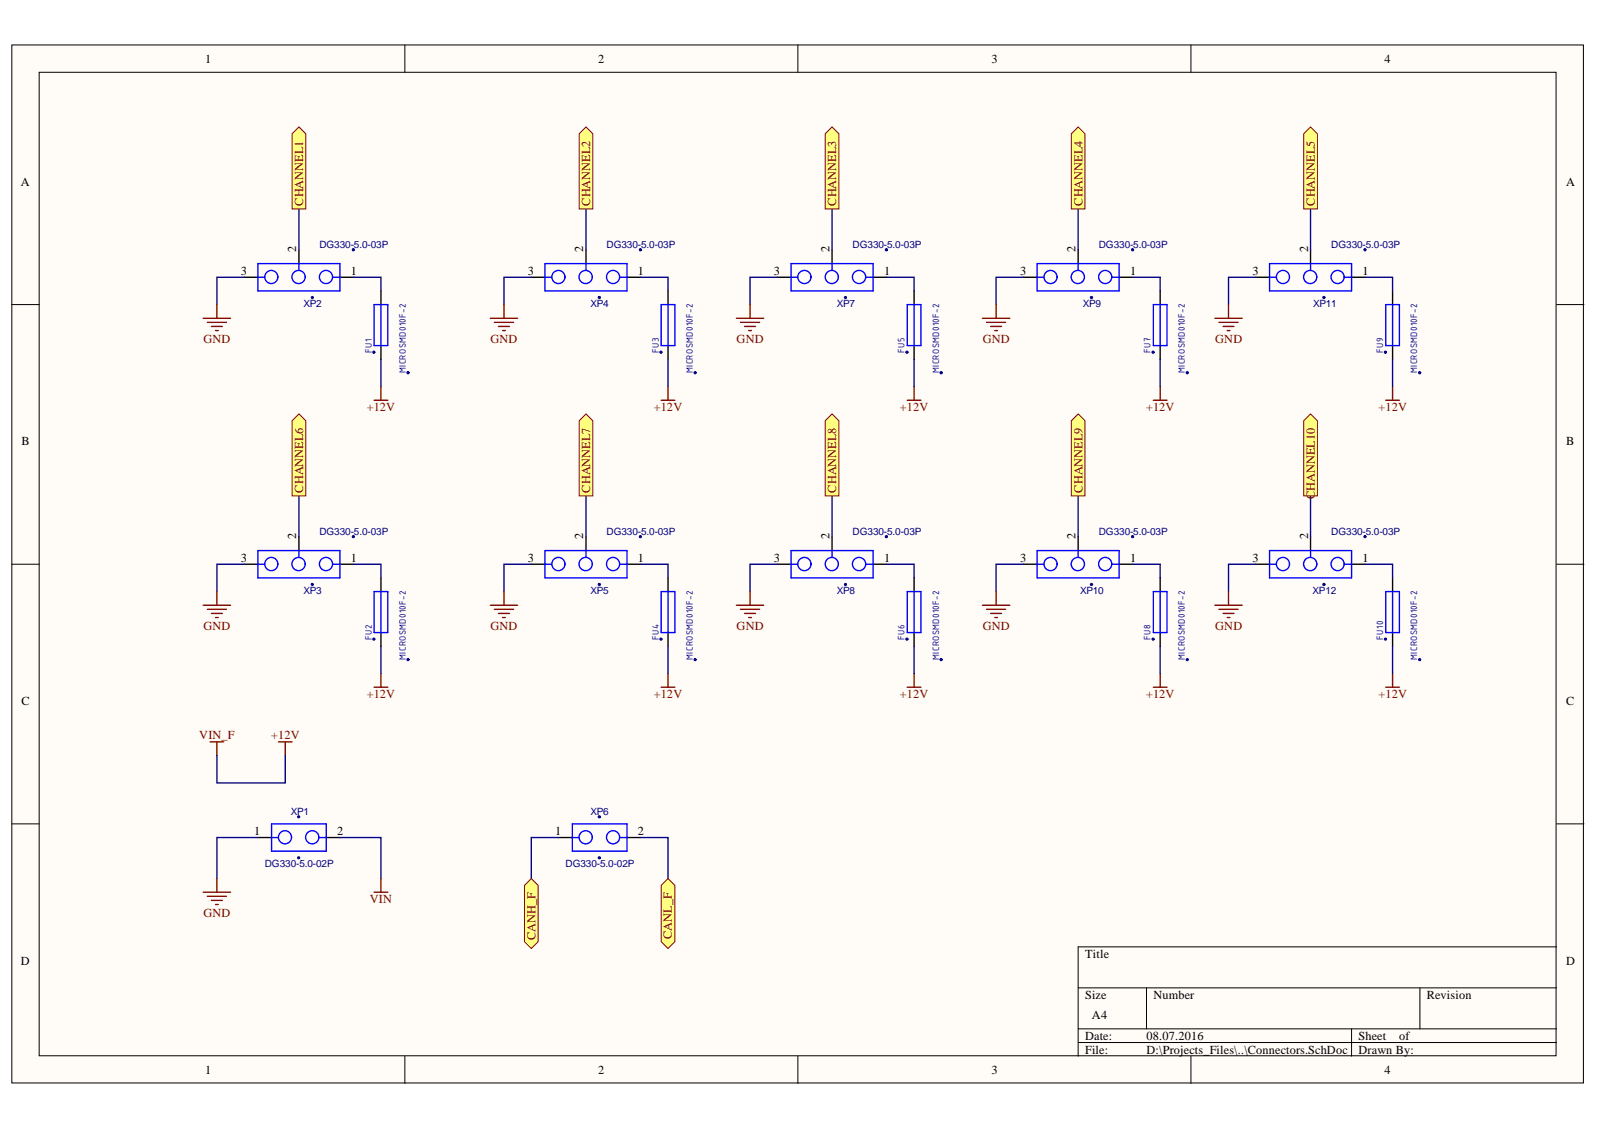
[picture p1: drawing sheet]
<svg xmlns="http://www.w3.org/2000/svg" width="297mm" height="210mm" viewBox="0 0 297 210" stroke-linecap="round" stroke-linejoin="round" font-family="sans-serif">
<g fill="#fffcf8" stroke="#000" stroke-width=".19">
<path d="M2.2 8.4h292.1v192.8h-292.1z"/>
<path d="M7.3 13.4h281.9v182.7h-281.9z"/>
</g>
<g fill="none" stroke="#000" stroke-width=".19">
<path d="M75.3 8.4v5M148.3 8.4v5M221.4 8.4v5M2.2 56.6h5.1M289.3 56.6h5.1M2.2 104.8h5.1M289.3 104.8h5.1M2.2 153h5.1M289.3 153h5.1M289.3 175.9h-88.9v20.3M75.3 196.2v5.1M148.3 196.2v5.1"/>
<path d="M200.4 183.5h88.9M200.4 191.1h88.9M200.4 193.7h88.9M213.1 183.5v7.6M221.4 196.2v5.1M251.2 191.1v5.1M263.9 183.5v7.6"/>
</g>
<path d="M45.4 51.5h2.5M55.6 46.4v2.6M63.2 51.5h2.5" fill="none" stroke="#000" stroke-width=".25"/>
<g fill="none" stroke="#00f" stroke-width=".25">
<path d="M47.9 51.5h1.3M47.9 49h15.3v5h-15.3zM55.6 49v1.2M61.9 51.5h1.3"/>
<circle cx="50.4" cy="51.5" r="1.22"/>
<circle cx="55.5" cy="51.5" r="1.23"/>
<circle cx="60.6" cy="51.5" r="1.22"/>
</g>
<g fill="#000080" stroke="#000080" stroke-width=".19">
<circle cx="58.1" cy="55.3" r=".2"/>
<circle cx="65.7" cy="46.4" r=".21"/>
</g>
<path d="M55.6 38.8v7.6M45.4 51.5h-5.1v5.1" fill="none" stroke="#000080" stroke-width=".25"/>
<path d="M37.8 59.1h5.1M38.5 59.9h3.6M40.3 56.6v2.5M39.3 60.6h2M40.1 61.4h.5" fill="none" stroke="#800000" stroke-width=".25"/>
<path d="M54.3 24.9l1.3-1.3 1.2 1.3v13.9h-2.5z" fill-rule="evenodd" fill="#ffff80" stroke="#800000" stroke-width=".19"/>
<path d="M98.8 51.5h2.5M108.9 46.4v2.6M116.5 51.5h2.6" fill="none" stroke="#000" stroke-width=".25"/>
<g fill="none" stroke="#00f" stroke-width=".25">
<path d="M101.3 51.5h1.3M101.3 49h15.2v5h-15.2zM108.9 49v1.2M115.3 51.5h1.2"/>
<circle cx="103.8" cy="51.5" r="1.22"/>
<circle cx="108.9" cy="51.5" r="1.23"/>
<circle cx="114" cy="51.5" r="1.22"/>
</g>
<g fill="#000080" stroke="#000080" stroke-width=".19">
<circle cx="111.4" cy="55.3" r=".21"/>
<circle cx="119" cy="46.4" r=".21"/>
</g>
<path d="M108.9 38.8v7.6M98.8 51.5h-5.1v5.1" fill="none" stroke="#000080" stroke-width=".25"/>
<path d="M91.1 59.1h5.1M91.9 59.9h3.6M93.7 56.6v2.5M92.7 60.6h2M93.4 61.4h.5" fill="none" stroke="#800000" stroke-width=".25"/>
<path d="M107.7 24.9l1.2-1.3 1.3 1.3v13.9h-2.5z" fill-rule="evenodd" fill="#ffff80" stroke="#800000" stroke-width=".19"/>
<path d="M144.5 51.5h2.5M154.7 46.4v2.6M162.3 51.5h2.5" fill="none" stroke="#000" stroke-width=".25"/>
<g fill="none" stroke="#00f" stroke-width=".25">
<path d="M147 51.5h1.3M147 49h15.3v5h-15.3zM154.7 49v1.2M161 51.5h1.3"/>
<circle cx="149.5" cy="51.5" r="1.23"/>
<circle cx="154.6" cy="51.5" r="1.22"/>
<circle cx="159.7" cy="51.5" r="1.23"/>
</g>
<g fill="#000080" stroke="#000080" stroke-width=".19">
<circle cx="157.2" cy="55.3" r=".2"/>
<circle cx="164.8" cy="46.4" r=".22"/>
</g>
<path d="M154.7 38.8v7.6M144.5 51.5h-5.1v5.1" fill="none" stroke="#000080" stroke-width=".25"/>
<path d="M136.9 59.1h5.1M137.6 59.9h3.6M139.4 56.6v2.5M138.4 60.6h2M139.2 61.4h.5" fill="none" stroke="#800000" stroke-width=".25"/>
<path d="M153.4 24.9l1.3-1.3 1.2 1.3v13.9h-2.5z" fill-rule="evenodd" fill="#ffff80" stroke="#800000" stroke-width=".19"/>
<path d="M190.2 51.5h2.6M200.4 46.4v2.6M208 51.5h2.6" fill="none" stroke="#000" stroke-width=".25"/>
<g fill="none" stroke="#00f" stroke-width=".25">
<path d="M192.8 51.5h1.3M192.8 49h15.2v5h-15.2zM200.4 49v1.2M206.8 51.5h1.2"/>
<circle cx="195.3" cy="51.5" r="1.22"/>
<circle cx="200.4" cy="51.5" r="1.23"/>
<circle cx="205.4" cy="51.5" r="1.22"/>
</g>
<g fill="#000080" stroke="#000080" stroke-width=".19">
<circle cx="202.9" cy="55.3" r=".21"/>
<circle cx="210.5" cy="46.4" r=".21"/>
</g>
<path d="M200.4 38.8v7.6M190.2 51.5h-5v5.1" fill="none" stroke="#000080" stroke-width=".25"/>
<path d="M182.6 59.1h5.1M183.4 59.9h3.5M185.2 56.6v2.5M184.1 60.6h2.1M184.9 61.4h.5" fill="none" stroke="#800000" stroke-width=".25"/>
<path d="M199.1 24.9l1.3-1.3 1.3 1.3v13.9h-2.6z" fill-rule="evenodd" fill="#ffff80" stroke="#800000" stroke-width=".19"/>
<path d="M233.4 51.5h2.6M243.6 46.4v2.6M251.2 51.5h2.6" fill="none" stroke="#000" stroke-width=".25"/>
<g fill="none" stroke="#00f" stroke-width=".25">
<path d="M236 51.5h1.3M236 49h15.2v5h-15.2zM243.6 49v1.2M250 51.5h1.2"/>
<circle cx="238.5" cy="51.5" r="1.22"/>
<circle cx="243.6" cy="51.5" r="1.23"/>
<circle cx="248.6" cy="51.5" r="1.22"/>
</g>
<g fill="#000080" stroke="#000080" stroke-width=".19">
<circle cx="246.1" cy="55.3" r=".21"/>
<circle cx="253.7" cy="46.4" r=".21"/>
</g>
<path d="M243.6 38.8v7.6M233.4 51.5h-5v5.1" fill="none" stroke="#000080" stroke-width=".25"/>
<path d="M225.8 59.1h5.1M226.6 59.9h3.5M228.4 56.6v2.5M227.3 60.6h2.1M228.1 61.4h.5" fill="none" stroke="#800000" stroke-width=".25"/>
<path d="M242.3 24.9l1.3-1.3 1.3 1.3v13.9h-2.6z" fill-rule="evenodd" fill="#ffff80" stroke="#800000" stroke-width=".19"/>
<path d="M55.6 99.7v2.6M45.4 104.8h2.5M63.2 104.8h2.5" fill="none" stroke="#000" stroke-width=".25"/>
<g fill="none" stroke="#00f" stroke-width=".25">
<path d="M47.9 104.8h1.3M47.9 102.3h15.3v5h-15.3zM55.6 102.3v1.2M61.9 104.8h1.3"/>
<circle cx="50.4" cy="104.8" r="1.23"/>
<circle cx="55.5" cy="104.8" r="1.23"/>
<circle cx="60.6" cy="104.8" r="1.23"/>
</g>
<g fill="#000080" stroke="#000080" stroke-width=".19">
<circle cx="58.1" cy="108.6" r=".2"/>
<circle cx="65.7" cy="99.7" r=".2"/>
</g>
<path d="M55.6 92.1v7.6M45.4 104.8h-5.1v5.1" fill="none" stroke="#000080" stroke-width=".25"/>
<path d="M37.8 112.4h5.1M38.5 113.2h3.6M39.3 113.9h2M40.1 114.7h.5M40.3 109.9v2.5" fill="none" stroke="#800000" stroke-width=".25"/>
<path d="M54.3 78.2l1.3-1.3 1.2 1.3v13.9h-2.5z" fill-rule="evenodd" fill="#ffff80" stroke="#800000" stroke-width=".19"/>
<path d="M108.9 99.7v2.6M98.8 104.8h2.5M116.5 104.8h2.6" fill="none" stroke="#000" stroke-width=".25"/>
<g fill="none" stroke="#00f" stroke-width=".25">
<path d="M101.3 104.8h1.3M101.3 102.3h15.2v5h-15.2zM108.9 102.3v1.2M115.3 104.8h1.2"/>
<circle cx="103.8" cy="104.8" r="1.23"/>
<circle cx="108.9" cy="104.8" r="1.23"/>
<circle cx="114" cy="104.8" r="1.23"/>
</g>
<g fill="#000080" stroke="#000080" stroke-width=".19">
<circle cx="111.4" cy="108.6" r=".21"/>
<circle cx="119" cy="99.7" r=".2"/>
</g>
<path d="M108.9 92.1v7.6M98.8 104.8h-5.1v5.1" fill="none" stroke="#000080" stroke-width=".25"/>
<path d="M91.1 112.4h5.1M91.9 113.2h3.6M92.7 113.9h2M93.4 114.7h.5M93.7 109.9v2.5M122.9 127.7h2.5M124.2 125.1v2.6" fill="none" stroke="#800000" stroke-width=".25"/>
<path d="M107.7 78.2l1.2-1.3 1.3 1.3v13.9h-2.5z" fill-rule="evenodd" fill="#ffff80" stroke="#800000" stroke-width=".19"/>
<path d="M154.7 99.7v2.6M144.5 104.8h2.5M162.3 104.8h2.5" fill="none" stroke="#000" stroke-width=".25"/>
<g fill="none" stroke="#00f" stroke-width=".25">
<path d="M147 104.8h1.3M147 102.3h15.3v5h-15.3zM154.7 102.3v1.2M161 104.8h1.3"/>
<circle cx="149.5" cy="104.8" r="1.23"/>
<circle cx="154.6" cy="104.8" r="1.23"/>
<circle cx="159.7" cy="104.8" r="1.23"/>
</g>
<g fill="#000080" stroke="#000080" stroke-width=".19">
<circle cx="157.2" cy="108.6" r=".2"/>
<circle cx="164.8" cy="99.7" r=".21"/>
</g>
<path d="M154.7 92.1v7.6M144.5 104.8h-5.1v5.1" fill="none" stroke="#000080" stroke-width=".25"/>
<path d="M136.9 112.4h5.1M137.6 113.2h3.6M138.4 113.9h2M139.2 114.7h.5M139.4 109.9v2.5" fill="none" stroke="#800000" stroke-width=".25"/>
<path d="M153.4 78.2l1.3-1.3 1.2 1.3v13.9h-2.5z" fill-rule="evenodd" fill="#ffff80" stroke="#800000" stroke-width=".19"/>
<path d="M200.4 99.7v2.6M190.2 104.8h2.6M208 104.8h2.6" fill="none" stroke="#000" stroke-width=".25"/>
<g fill="none" stroke="#00f" stroke-width=".25">
<path d="M192.8 104.8h1.3M192.8 102.3h15.2v5h-15.2zM200.4 102.3v1.2M206.8 104.8h1.2"/>
<circle cx="195.3" cy="104.8" r="1.23"/>
<circle cx="200.3" cy="104.8" r="1.23"/>
<circle cx="205.4" cy="104.8" r="1.23"/>
</g>
<g fill="#000080" stroke="#000080" stroke-width=".19">
<circle cx="202.9" cy="108.6" r=".21"/>
<circle cx="210.5" cy="99.7" r=".2"/>
</g>
<path d="M200.4 92.1v7.6M190.2 104.8h-5v5.1" fill="none" stroke="#000080" stroke-width=".25"/>
<path d="M182.6 112.4h5.1M183.4 113.2h3.5M184.1 113.9h2.1M184.9 114.7h.5M185.2 109.9v2.5" fill="none" stroke="#800000" stroke-width=".25"/>
<path d="M199.1 78.2l1.3-1.3 1.3 1.3v13.9h-2.6z" fill-rule="evenodd" fill="#ffff80" stroke="#800000" stroke-width=".19"/>
<path d="M243.6 99.7v2.6M233.4 104.8h2.6M251.2 104.8h2.6" fill="none" stroke="#000" stroke-width=".25"/>
<g fill="none" stroke="#00f" stroke-width=".25">
<path d="M236 104.8h1.3M236 102.3h15.2v5h-15.2zM243.6 102.3v1.2M250 104.8h1.2"/>
<circle cx="238.5" cy="104.8" r="1.23"/>
<circle cx="243.5" cy="104.8" r="1.23"/>
<circle cx="248.6" cy="104.8" r="1.23"/>
</g>
<g fill="#000080" stroke="#000080" stroke-width=".19">
<circle cx="246.1" cy="108.6" r=".21"/>
<circle cx="253.7" cy="99.7" r=".2"/>
</g>
<path d="M243.6 92.1v7.6M233.4 104.8h-5v5.1" fill="none" stroke="#000080" stroke-width=".25"/>
<path d="M225.8 112.4h5.1M226.6 113.2h3.5M227.3 113.9h2.1M228.1 114.7h.5M228.4 109.9v2.5" fill="none" stroke="#800000" stroke-width=".25"/>
<path d="M242.3 78.2l1.3-1.3 1.3 1.3v13.9h-2.6z" fill-rule="evenodd" fill="#ffff80" stroke="#800000" stroke-width=".19"/>
<g fill="none" stroke="#000" stroke-width=".25">
<path d="M70.8 54v2.6M124.2 54v2.6M169.9 54v2.6M215.7 54v2.6M258.9 54v2.6M70.8 64.2v2.5M124.2 64.2v2.5M169.9 64.2v2.5M215.7 64.2v2.5M258.9 64.2v2.5M70.8 107.3v2.6M70.8 117.5v2.5"/>
<path d="M124.2 107.3v2.6M124.2 117.5v2.5M169.9 107.3v2.6M169.9 117.5v2.5M215.7 107.3v2.6M215.7 117.5v2.5M258.9 107.3v2.6M258.9 117.5v2.5M47.9 155.6h2.6M60.6 155.6h2.6M103.8 155.6h2.6M116.5 155.6h2.6"/>
</g>
<g fill="none" stroke="#00f" stroke-width=".25">
<path d="M69.5 56.6h2.6v7.6h-2.6zM70.8 56.6v7.6M122.9 56.6h2.5v7.6h-2.5zM124.2 56.6v7.6M168.6 56.6h2.6v7.6h-2.6zM169.9 56.6v7.6M214.4 56.6h2.5v7.6h-2.5zM215.7 56.6v7.6M257.6 56.6h2.5v7.6h-2.5zM258.9 56.6v7.6M69.5 109.9h2.6v7.6h-2.6zM70.8 109.9v7.6"/>
<path d="M122.9 109.9h2.5v7.6h-2.5zM124.2 109.9v7.6M168.6 109.9h2.6v7.6h-2.6zM169.9 109.9v7.6M214.4 109.9h2.5v7.6h-2.5zM215.7 109.9v7.6M257.6 109.9h2.5v7.6h-2.5zM258.9 109.9v7.6M50.5 155.6h1.3M50.5 153h10.1v5.1h-10.1zM59.4 155.6h1.2M106.4 155.6h1.3"/>
<path d="M106.4 153h10.1v5.1h-10.1zM115.3 155.6h1.2"/>
<circle cx="53" cy="155.5" r="1.22"/>
<circle cx="58" cy="155.5" r="1.23"/>
<circle cx="108.9" cy="155.5" r="1.23"/>
<circle cx="114" cy="155.5" r="1.22"/>
</g>
<g fill="#000080" stroke="#000080" stroke-width=".19">
<circle cx="122.9" cy="118.7" r=".2"/>
<circle cx="129.2" cy="122.5" r=".2"/>
<circle cx="69.5" cy="118.7" r=".2"/>
<circle cx="75.8" cy="122.5" r=".2"/>
<circle cx="168.6" cy="118.7" r=".21"/>
<circle cx="174.9" cy="122.5" r=".21"/>
<circle cx="214.3" cy="118.7" r=".2"/>
<circle cx="220.7" cy="122.5" r=".2"/>
<circle cx="257.5" cy="118.7" r=".2"/>
<circle cx="263.9" cy="122.5" r=".2"/>
<circle cx="257.5" cy="65.4" r=".21"/>
<circle cx="263.9" cy="69.2" r=".21"/>
<circle cx="214.3" cy="65.4" r=".21"/>
<circle cx="220.7" cy="69.2" r=".21"/>
<circle cx="168.6" cy="65.4" r=".22"/>
<circle cx="174.9" cy="69.2" r=".22"/>
<circle cx="122.8" cy="65.4" r=".21"/>
<circle cx="129.2" cy="69.2" r=".21"/>
<circle cx="69.5" cy="65.4" r=".21"/>
<circle cx="75.8" cy="69.2" r=".21"/>
<circle cx="55.5" cy="151.7" r=".2"/>
<circle cx="55.5" cy="159.3" r=".2"/>
<circle cx="111.4" cy="151.7" r=".21"/>
<circle cx="111.4" cy="159.3" r=".21"/>
</g>
<g fill="none" stroke="#000080" stroke-width=".25">
<path d="M65.7 51.5h5.1v2.5M119.1 51.5h5.1v2.5M164.8 51.5h5.1v2.5M210.6 51.5h5.1v2.5M253.8 51.5h5.1v2.5M70.8 66.7v5.1M124.2 66.7v5.1M169.9 66.7v5.1M215.7 66.7v5.1M258.9 66.7v5.1M65.7 104.8h5.1v2.5M119.1 104.8h5.1v2.5"/>
<path d="M164.8 104.8h5.1v2.5M210.6 104.8h5.1v2.5M253.8 104.8h5.1v2.5M70.8 120v5.1M124.2 120v5.1M169.9 120v5.1M215.7 120v5.1M258.9 120v5.1M47.9 155.6h-7.6v7.6M63.2 155.6h7.6v7.6M103.8 155.6h-5v7.6M119.1 155.6h5.1v7.6"/>
</g>
<g fill="none" stroke="#800000" stroke-width=".25">
<path d="M69.5 74.3h2.6M70.8 71.8v2.5M122.9 74.3h2.5M124.2 71.8v2.5M168.6 74.3h2.6M169.9 71.8v2.5M214.4 74.3h2.5M215.7 71.8v2.5M257.6 74.3h2.5M258.9 71.8v2.5M69.5 127.7h2.6M70.8 125.1v2.6"/>
<path d="M168.6 127.7h2.6M169.9 125.1v2.6M214.4 127.7h2.5M215.7 125.1v2.6M257.6 127.7h2.5M258.9 125.1v2.6M37.8 165.7h5.1M38.5 166.5h3.6M39.3 167.3h2M40.1 168h.5M40.3 163.2v2.5"/>
</g>
<g fill="#ffff80" stroke="#800000" stroke-width=".19">
<path d="M97.5 164.5l1.3-1.3 1.2 1.3v10.4l-1.2 1.3-1.3-1.3z" fill-rule="evenodd"/>
<path d="M122.9 164.5l1.3-1.3 1.2 1.3v10.4l-1.2 1.3-1.3-1.3z" fill-rule="evenodd"/>
</g>
<path d="M39 137.8h2.6M40.3 137.8v2.5M51.8 137.8h2.5M53 137.8v2.5M69.5 165.7h2.6M70.8 163.2v2.5" fill="none" stroke="#800000" stroke-width=".25"/>
<path d="M40.3 140.3v5.1h12.7v-5.1" fill="none" stroke="#000080" stroke-width=".25"/>
<g font-size="2.3">
<text x="38.1" y="11.7">1</text>
<text x="111.2" y="11.7">2</text>
<text x="184.3" y="11.7">3</text>
<text x="257.4" y="11.7">4</text>
<text x="3.9" y="34.5">A</text>
<text x="291.1" y="34.5">A</text>
<text x="55.1" y="46.9" transform="rotate(-90 55.1 46.9)">2</text>
<text x="108.4" y="46.9" transform="rotate(-90 108.4 46.9)">2</text>
<text x="154.2" y="46.9" transform="rotate(-90 154.2 46.9)">2</text>
<text x="199.9" y="46.9" transform="rotate(-90 199.9 46.9)">2</text>
<text x="243.1" y="46.9" transform="rotate(-90 243.1 46.9)">2</text>
<text x="44.7" y="51">3</text>
<text x="65.2" y="51">1</text>
<text x="98.1" y="51">3</text>
<text x="118.6" y="51">1</text>
<text x="143.9" y="51">3</text>
<text x="164.3" y="51">1</text>
<text x="189.6" y="51">3</text>
<text x="210.1" y="51">1</text>
<text x="232.8" y="51">3</text>
<text x="253.3" y="51">1</text>
<text x="4" y="82.7">B</text>
<text x="291.1" y="82.7">B</text>
<text x="55.1" y="100.2" transform="rotate(-90 55.1 100.2)">2</text>
<text x="108.4" y="100.2" transform="rotate(-90 108.4 100.2)">2</text>
<text x="154.2" y="100.2" transform="rotate(-90 154.2 100.2)">2</text>
<text x="199.9" y="100.2" transform="rotate(-90 199.9 100.2)">2</text>
<text x="243.1" y="100.2" transform="rotate(-90 243.1 100.2)">2</text>
<text x="44.7" y="104.4">3</text>
<text x="65.2" y="104.4">1</text>
<text x="98.1" y="104.4">3</text>
<text x="118.6" y="104.4">1</text>
<text x="143.9" y="104.4">3</text>
<text x="164.3" y="104.4">1</text>
<text x="189.6" y="104.4">3</text>
<text x="210.1" y="104.4">1</text>
<text x="232.8" y="104.4">3</text>
<text x="253.3" y="104.4">1</text>
<text x="4" y="131">C</text>
<text x="291.1" y="131">C</text>
<text x="47.3" y="155.1">1</text>
<text x="62.7" y="155.1">2</text>
<text x="103.2" y="155.1">1</text>
<text x="118.6" y="155.1">2</text>
<text x="3.9" y="179.2">D</text>
<text x="201.7" y="177.9">Title</text>
<text x="291.1" y="179.2">D</text>
<text x="201.7" y="185.6">Size</text>
<text x="214.4" y="185.6">Number</text>
<text x="265.2" y="185.6">Revision</text>
<text x="203" y="189.4">A4</text>
<text x="201.7" y="193.2">Date:</text>
<text x="201.7" y="195.7">File:</text>
<text x="213.1" y="193.2">08.07.2016</text>
<text x="213.1" y="195.7">D:\Projects_Files\..\Connectors.SchDoc</text>
<text x="252.5" y="193.2">Sheet</text>
<text x="252.5" y="195.7">Drawn By:</text>
<text x="260.1" y="193.2">of</text>
<text x="38.1" y="199.5">1</text>
<text x="111.2" y="199.5">2</text>
<text x="184.3" y="199.5">3</text>
<text x="257.4" y="199.5">4</text>
</g>
<g font-size="2.3" fill="#800000">
<text x="56.3" y="38.2" transform="rotate(-90 56.3 38.2)">CHANNEL1</text>
<text x="109.7" y="38.2" transform="rotate(-90 109.7 38.2)">CHANNEL2</text>
<text x="155.4" y="38.2" transform="rotate(-90 155.4 38.2)">CHANNEL3</text>
<text x="201.2" y="38.2" transform="rotate(-90 201.2 38.2)">CHANNEL4</text>
<text x="244.4" y="38.2" transform="rotate(-90 244.4 38.2)">CHANNEL5</text>
<text x="37.8" y="63.7">GND</text>
<text x="91.2" y="63.7">GND</text>
<text x="136.9" y="63.7">GND</text>
<text x="182.7" y="63.7">GND</text>
<text x="225.9" y="63.7">GND</text>
<text x="68.2" y="76.4">+12V</text>
<text x="121.5" y="76.4">+12V</text>
<text x="167.3" y="76.4">+12V</text>
<text x="213" y="76.4">+12V</text>
<text x="256.3" y="76.4">+12V</text>
<text x="56.3" y="91.5" transform="rotate(-90 56.3 91.5)">CHANNEL6</text>
<text x="109.7" y="91.5" transform="rotate(-90 109.7 91.5)">CHANNEL7</text>
<text x="155.4" y="91.5" transform="rotate(-90 155.4 91.5)">CHANNEL8</text>
<text x="201.2" y="91.5" transform="rotate(-90 201.2 91.5)">CHANNEL9</text>
<text x="244.4" y="92.7" transform="rotate(-90 244.4 92.7)">CHANNEL10</text>
<text x="37.8" y="117">GND</text>
<text x="91.2" y="117">GND</text>
<text x="136.9" y="117">GND</text>
<text x="182.7" y="117">GND</text>
<text x="225.9" y="117">GND</text>
<text x="68.2" y="129.7">+12V</text>
<text x="121.5" y="129.7">+12V</text>
<text x="167.3" y="129.7">+12V</text>
<text x="213" y="129.7">+12V</text>
<text x="256.3" y="129.7">+12V</text>
<text x="37" y="137.3">VIN_F</text>
<text x="50.4" y="137.3">+12V</text>
<text x="68.8" y="167.8">VIN</text>
<text x="37.8" y="170.3">GND</text>
<text x="99.5" y="174.7" transform="rotate(-90 99.5 174.7)">CANH_F</text>
<text x="124.9" y="174.4" transform="rotate(-90 124.9 174.4)">CANL_F</text>
</g>
<g font-size="1.9" fill="#000080">
<text x="59.4" y="46.1">DG330-5.0-03P</text>
<text x="112.7" y="46.1">DG330-5.0-03P</text>
<text x="158.5" y="46.1">DG330-5.0-03P</text>
<text x="204.2" y="46.1">DG330-5.0-03P</text>
<text x="247.5" y="46.1">DG330-5.0-03P</text>
<text x="56.4" y="57">XP2</text>
<text x="109.8" y="57">XP4</text>
<text x="155.5" y="57">XP7</text>
<text x="201.3" y="57">XP9</text>
<text x="244.1" y="57">XP11</text>
<text x="69.1" y="65.5" transform="rotate(-90 69.1 65.5)">FU1</text>
<text x="122.5" y="65.5" transform="rotate(-90 122.5 65.5)">FU3</text>
<text x="168.1" y="65.5" transform="rotate(-90 168.1 65.5)">FU5</text>
<text x="213.9" y="65.5" transform="rotate(-90 213.9 65.5)">FU7</text>
<text x="257.1" y="65.5" transform="rotate(-90 257.1 65.5)">FU9</text>
<text x="75.4" y="69.3" transform="rotate(-90 75.4 69.3)">MICROSMD010F-2</text>
<text x="128.8" y="69.3" transform="rotate(-90 128.8 69.3)">MICROSMD010F-2</text>
<text x="174.6" y="69.3" transform="rotate(-90 174.6 69.3)">MICROSMD010F-2</text>
<text x="220.2" y="69.3" transform="rotate(-90 220.2 69.3)">MICROSMD010F-2</text>
<text x="263.4" y="69.3" transform="rotate(-90 263.4 69.3)">MICROSMD010F-2</text>
<text x="59.4" y="99.4">DG330-5.0-03P</text>
<text x="112.7" y="99.4">DG330-5.0-03P</text>
<text x="158.5" y="99.4">DG330-5.0-03P</text>
<text x="204.2" y="99.4">DG330-5.0-03P</text>
<text x="247.5" y="99.4">DG330-5.0-03P</text>
<text x="56.4" y="110.3">XP3</text>
<text x="109.8" y="110.3">XP5</text>
<text x="155.5" y="110.3">XP8</text>
<text x="200.8" y="110.3">XP10</text>
<text x="244" y="110.3">XP12</text>
<text x="69.1" y="118.8" transform="rotate(-90 69.1 118.8)">FU2</text>
<text x="122.5" y="118.8" transform="rotate(-90 122.5 118.8)">FU4</text>
<text x="168.1" y="118.8" transform="rotate(-90 168.1 118.8)">FU6</text>
<text x="213.9" y="118.8" transform="rotate(-90 213.9 118.8)">FU8</text>
<text x="257.1" y="118.8" transform="rotate(-90 257.1 118.8)">FU10</text>
<text x="75.4" y="122.6" transform="rotate(-90 75.4 122.6)">MICROSMD010F-2</text>
<text x="128.8" y="122.6" transform="rotate(-90 128.8 122.6)">MICROSMD010F-2</text>
<text x="174.6" y="122.6" transform="rotate(-90 174.6 122.6)">MICROSMD010F-2</text>
<text x="220.2" y="122.6" transform="rotate(-90 220.2 122.6)">MICROSMD010F-2</text>
<text x="263.4" y="122.6" transform="rotate(-90 263.4 122.6)">MICROSMD010F-2</text>
<text x="54" y="151.4">XP1</text>
<text x="109.8" y="151.4">XP6</text>
<text x="49.2" y="161.1">DG330-5.0-02P</text>
<text x="105.1" y="161.1">DG330-5.0-02P</text>
</g>
</svg>
